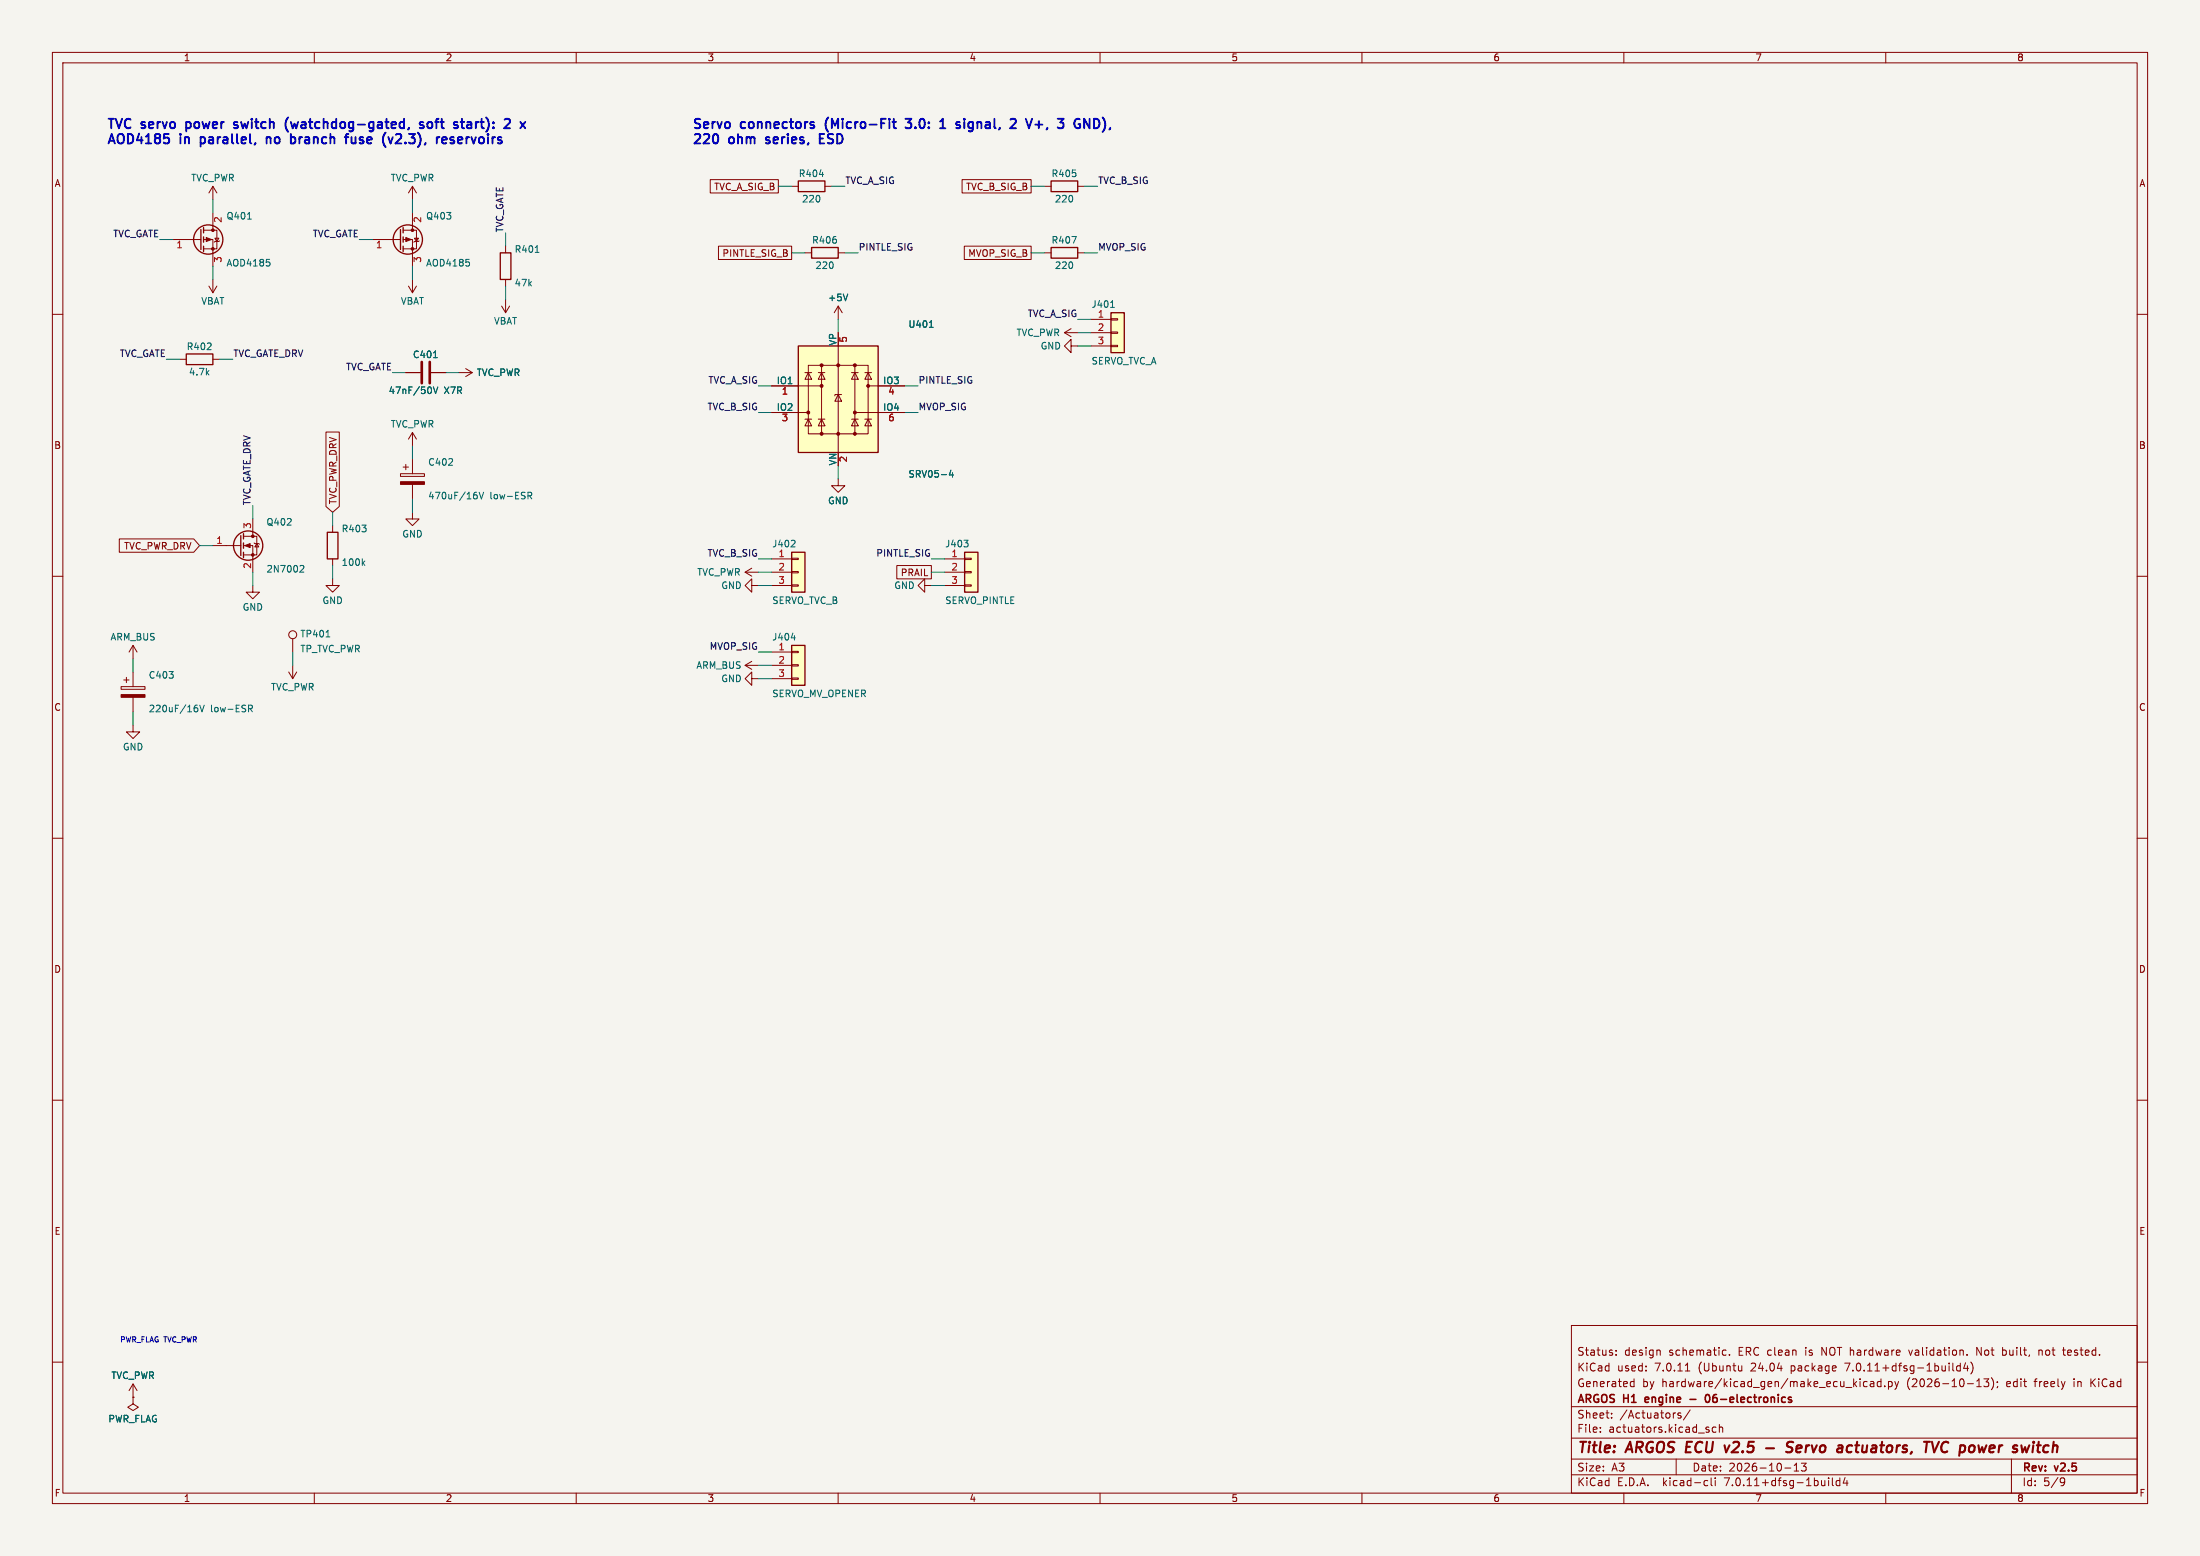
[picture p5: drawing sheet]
<svg xmlns="http://www.w3.org/2000/svg" width="420mm" height="297mm" viewBox="0 0 420 297" stroke-linecap="round" stroke-linejoin="round" font-family="sans-serif">
<path d="M0 0h420v297h-420z" fill="#f5f4ef" stroke="#f5f4ef" stroke-width=".19"/>
<g fill="none" stroke="#840000" stroke-width=".19">
<path d="M10 10h400v277h-400zM12 12h396v273h-396zM60 10v2M110 10v2M160 10v2M210 10v2M260 10v2M310 10v2M360 10v2M39.9 36.8l.7-1.2 .8 1.2M40.6 35.6v2.5M78 36.8l.7-1.2 .8 1.2"/>
<path d="M78.7 35.6v2.5M135.6 34.3h13v2.5h-13zM151.1 35.6h1.3M157.5 35.6h1.2M183.7 34.3h13.1v2.5h-13.1zM199.4 35.6h1.3M205.7 35.6h1.3M10 60h2M33 45.7h5.4M38.9 45.7h1.7v5.1M38.9 43.9h2.5v3.6h-2.5M39.9 54.6l.7 1.3 .8-1.3"/>
<path d="M40.6 40.6v3.3M40.6 53.3v2.6M41 45.5h.8l-.4 .6zM41.9 46l-1 .2M71.1 45.7h5.4M77 45.7h1.7v5.1M77 43.9h2.5v3.6h-2.5M78 54.6l.7 1.3 .8-1.3M78.7 40.6v3.3M78.7 53.3v2.6M79.1 45.5h.8l-.4 .6zM80 46l-1 .2"/>
<path d="M95.8 58.4l.7 1.3 .8-1.3M96.5 47v1.3M96.5 53.3v1.3M96.5 57.2v2.5M137.2 47h13.9v2.5h-13.9zM153.7 48.3h1.2M159.3 59.7l.7-1.3 .8 1.3M160 48.3h1.3M160 58.4v2.6M184.1 47h12.7v2.5h-12.7zM199.4 48.3h1.3M205.7 48.3h1.3"/>
<path d="M408 60h2M34.3 68.6h1.3M40.6 68.6h1.3M77.5 71.1h2.8M82.3 71.1h2.8M87.6 71.1h2.6M88.9 70.4l1.3 .7-1.3 .8M147.3 73.7h9.5M147.3 78.7h7M153.7 71.1h1.2M154.3 69.7h11.4v13.1h-11.4zM154.3 71.1l.6 1.3h-1.2z"/>
<path d="M156.2 71.1h1.3M156.8 71.1l.7 1.3h-1.3zM156.8 69.7v13.1M160 75.3l.7 1.3h-1.3zM160 66v20.4M160.7 75.3h-1.3v.3M162.6 71.1h1.2M163.2 71.1l.6 1.3h-1.2zM163.2 69.7v13.1M163.2 78.7h9.5M165.1 71.1h1.3M165.7 71.1l.7 1.3h-1.3z"/>
<path d="M165.7 73.7h7M203.2 63.5h2.5M204.5 62.7l-1.3 .8 1.3 .8M204.5 66v-1.2l-1.3 1.2 1.3 1.3v-1.3h1.2M208.3 63.5h3.8M208.3 61h3.8M208.3 66h3.8M212.1 65.9h1.3v.3h-1.3zM212.1 63.4h1.3v.2h-1.3zM212.1 60.8h1.3v.3h-1.3zM48.3 99.1v3.3M62.2 82.5h2.6v14.2l-1.3 1.1-1.3-1.1z"/>
<path d="M76.5 90.4h4.5v.5h-4.5zM77 89.2h1M77.5 88.6v1.1M78 83.8l.7-1.2 .8 1.2M78.7 97.8v1.3h1.3l-1.3 1.2-1.2-1.2h1.2M78.7 82.6v2.5M78.7 87.6v2.8M78.7 92.5v2.8M153.7 80h1.2M154.3 80l.6 1.3h-1.2zM156.2 80h1.3M156.8 80l.7 1.3h-1.3z"/>
<path d="M160 91.4v1.3h1.3l-1.3 1.3-1.3-1.3h1.3M162.6 80h1.2M163.2 80l.6 1.3h-1.2zM165.1 80h1.3M165.7 80l.7 1.3h-1.3zM10 110h2M22.8 102.9h14.2l1.1 1.2-1.1 1.3h-14.2zM40.6 104.1h5.4M46.5 104.1h1.8v5.1M46.5 102.4h2.5v3.5h-2.5M48.3 111.8v1.2h1.2l-1.2 1.3-1.3-1.3h1.3M48.5 103.6l1 .3"/>
<path d="M49 103.8l.4 .6h-.8zM63.5 110.5v1.3h1.3l-1.3 1.2-1.3-1.2h1.3M63.5 100.3v1.3M63.5 106.7v1.3M142.2 109.2h2.6M143.5 111.8v-1.3l-1.3 1.3 1.3 1.2v-1.2h1.3M143.5 108.5l-1.3 .7 1.3 .8M147.3 106.7h3.8M147.3 109.2h3.8M147.3 111.8h3.8M151.1 111.6h1.3v.3h-1.3zM151.1 109.1h1.3v.2h-1.3z"/>
<path d="M151.1 106.6h1.3v.2h-1.3zM171.2 107.9h6.6v2.6h-6.6zM176.5 111.8v-1.3l-1.2 1.3 1.2 1.2v-1.2h1.3M180.3 106.7h3.8M180.3 109.2h3.8M180.3 111.8h3.8M184.1 111.6h1.3v.3h-1.3zM184.1 109.1h1.3v.2h-1.3zM184.1 106.6h1.3v.2h-1.3zM408 110h2M23.1 131.1h4.6v.5h-4.6zM23.6 129.8h1"/>
<path d="M24.1 129.3v1M24.6 124.5l.8-1.3 .8 1.3M25.4 138.4v1.3h1.3l-1.3 1.3-1.3-1.3h1.3M25.4 123.2v2.5M25.4 128.3v2.8M25.4 133.1v2.8M55.1 128.3l.8 1.2 .7-1.2M55.9 121.9v2.6M55.9 127v2.5M142.2 127h2.6M143.5 129.5v-1.2l-1.3 1.2 1.3 1.3v-1.3h1.3M143.5 126.2l-1.3 .8 1.3 .8"/>
<path d="M147.3 124.5h3.8M147.3 127h3.8M147.3 129.5h3.8M151.1 129.4h1.3v.3h-1.3zM151.1 126.9h1.3v.2h-1.3zM151.1 124.3h1.3v.3h-1.3zM10 160h2M408 160h2M10 210h2M408 210h2M10 260h2M300 253h108v32h-108z"/>
<path d="M308.5 258.5v.2M308.5 257.8v.1M316.7 257.7l.2 .2v.8M329.1 257.7l.4 .1M329.5 258.6l-.4 .1M330.2 258.5v.2M364.4 257.7l.3 1M375.5 258.5v.2M376.2 260a1.73 1.73 0 0 1 0 2.3M377.4 258.7v-1.5l.8 1.5M382.3 258.6h.6M382.3 257.8h.6"/>
<path d="M382.3 257.2v1.5M389.2 257.8l.2-.1 .4 .1 .1 .9M389.2 257.7v1M393.7 257.7h.6M394 258.6l.3 .1M408 260h2M24.6 265.4l.8-1.2 .8 1.2M25.4 266.7v1.3l1 .6-1 .6-1-.6 1-.6M25.4 266.7h.1M25.4 264.2v2.5M300 278.5h108M300 274.5h108"/>
<path d="M300 268.5h108M305.5 273.2v.2M305.5 272.5v.1M307.7 270.5v.2M307.7 269.8v.1M311.4 264.6h.5M311.4 263.8h.5M311.9 263.2v1.5M320 278.5v3M320.9 269.8l-.4-.1-.2 .2 .1 .2 .5 .2v.3h-.6M321.7 261.7h.9M322 260.4l.2-.2v1.5"/>
<path d="M322.7 269.1l-1.3 1.9M326.1 272.9l.2 .2-.2 .3M326.1 272.4l.1 .1M327.6 272.5l-.4-.1-.3 .3 .1 .6h.6M328.2 272.5l.2-.1 .4 .1 .1 .9M328.2 271.9v1.5M332.5 260.7v1M332.5 261.5l-.2 .2M342.5 279.7l.4-.4v1.5M343.9 279.3h.9l-.5 .6 .4 .1v.6l-.2 .2-.6-.2M355.8 264.5l.2 .2 .4-.1M356.4 263.8l-.4-.1-.2 .1"/>
<path d="M357.1 263.8h.6v.9M357.7 264l-.5 .1a.29 .29 0 0 0-.2 .3 .29 .29 0 0 0 .2 .3l.5-.1M359.1 263.8l-.4-.1-.3 .3 .1 .6h.6M359.1 263.2v1.5M359.8 264.5v.2M360.5 263.8l.4-.1 .3 .3-.1 .6h-.6M360.5 263.7v1.5M361.7 263.7l.4 1M362.1 264.7l-.4 .5M362.4 263.7l-.3 1M372.8 260.2v1.3l.2 .2M374.2 260.8l-.4-.1-.3 .3 .2 .6h.5"/>
<path d="M374.2 260.2v1.5M375.2 260.1l-.3 1.1h.9M375.6 260.7v1M377.4 264.7h.8M377.4 263.6l.4-.4v1.5M378.7 263.2h1l-.5 .6 .4 .1v.6l-.2 .2-.7-.2M380.2 263a1.72 1.72 0 0 1 0 2.3M381.3 263.8v.1M381.4 264.6l-.2 .3M384 278.5v6.5M399.2 263.2v1.5M400 263.2l-.8 .8"/>
<path d="M60 285v2M110 285v2M160 285v2M210 285v2M260 285v2M300 281.5h108M310 285v2M325.6 282.6l.4 .1M326 283.5l-.4 .1M326.7 282.1v1.3l.2 .2M327.4 282.1v.1M327.4 282.6v1"/>
<path d="M340.7 280.2h1.2M342.5 280.8h.9M349.1 282.1v.1M349.1 282.6v1M349.8 282.1v1.3l.2 .2M351.2 282.7l-.4-.1-.3 .3 .2 .6h.5M351.2 282.1v1.5M352.2 282l-.3 1.1h.9M352.6 282.6v1M360 285v2M393.6 282.1l.5 .1a.99 .99 0 0 1-.4 1.4h-.3M394.2 282.7l-.3 .3h-.3"/>
<circle cx="55.9" cy="121.2" r=".76"/>
</g>
<path d="M330.2 275.9l-.7 1.3M337.1 276.4h1.6M341.5 276.2l.5 .1a.51 .51 0 0 1 .1 .6 .51 .51 0 0 1-.4 .3h-.5M342.3 275.3a.84 .84 0 0 0-1 .1l-.1 .6M343.7 275.9l-.6 .1-.2 .9 .2 .3 .6-.1M343.9 276.3l-1 .2M353 275.9l.6 .1M353.4 277.1l-.5 .1M368.8 275.2l.4 2 1-2M371.9 275.3a1.02 1.02 0 0 0-1.3 .6 1.02 1.02 0 0 0 .5 1.3l.5-.1M388.8 275.9h.8M389.1 277.1l.3 .1" fill="none" stroke="#840000" stroke-width=".4"/>
<path d="M314.1 266.8v.8M314.8 267l-.8 .2M322.6 267.1h1.2M325.8 266.3l.1-.1a.8 .8 0 0 1 .5 .7 .8 .8 0 0 1-.5 .8 1 1 0 0 1-.1-1.4z" fill="none" stroke="#840000" stroke-width=".3"/>
<g fill="none" stroke="#840000" stroke-width=".25">
<path d="M152.4 34.5h5.1v2.1h-5.1zM200.7 34.5h5v2.1h-5zM38.4 43.8v3.8M38.9 43.4v1.1M38.9 45.2v1M38.9 47v1M76.5 43.8v3.8M77 43.4v1.1M77 45.2v1M77 47v1M95.5 48.3h2v5h-2zM154.9 47.2h5.1v2.1h-5.1z"/>
<path d="M200.7 47.2h5v2.1h-5zM212.1 59.7h2.5v7.6h-2.5zM35.6 67.6h5v2h-5zM152.4 66h15.2v20.4h-15.2zM46 102.2v3.8M46.5 101.9v1M46.5 103.6v1M46.5 105.4v1M62.5 101.6h2v5.1h-2zM151.1 105.4h2.6v7.6h-2.6zM184.1 105.4h2.6v7.6h-2.6zM151.1 123.2h2.6v7.6h-2.6z"/>
<circle cx="39.8" cy="45.7" r="2.79"/>
<circle cx="77.9" cy="45.7" r="2.79"/>
<circle cx="47.4" cy="104.1" r="2.79"/>
</g>
<g fill="none" stroke="#006464" stroke-width=".19">
<path d="M156.4 33.3h.8M47.2 41.8h.8M50.9 49.5h.6M51.4 50.1l.1 .1-.1 .5M89 49.5h.6M89.5 50.1l.1 .1-.1 .5M102.2 48.2h.7M161.8 56.1l-.4 1.3M204.6 45.1h.9l-.6 1.3M212 58.7h.7M82.3 74.1v.8M82.7 73.9l.5 1.2 .4-1.2"/>
<path d="M82.8 68.3h.7M177.4 62.5h.7M90.8 94h.2M90.9 94.4l.2 .3v.3l-.2 .2M91.5 94l.4 1.2 .4-1.2M100.8 94h.5l.2 .2-.1 .4h-.6M101.1 94.6l.4 .6M181.5 89.7l-.3 1h.8M181.8 90.2v.9M57.5 107.9l.4 .1 .1 .3-.8 .9h.8M69.3 107.4l.3 .5M69.6 107.1l-.4 .5"/>
<path d="M151.7 103.2l.1 .2-.1 .3-.7 .7h.8M184 103.1h.8l-.4 .5M184.7 103.7l.1 .1-.1 .5M37.4 134.6h.3M37.5 135.1l.3 .2v.3l-.3 .3M38.1 134.6l.5 1.3 .4-1.3M47.5 134.6h.4l.3 .2-.1 .4-.6 .1M47.8 135.3l.4 .6M62.2 121.6h.8M151.1 121.7h.7"/>
</g>
<g fill="#ffffc2" stroke="#ffffc2" stroke-width=".19">
<path d="M151.1 105.4h2.6v7.6h-2.6z"/>
<path d="M184.1 105.4h2.6v7.6h-2.6z"/>
<path d="M151.1 123.2h2.6v7.6h-2.6z"/>
<path d="M152.4 66h15.2v20.4h-15.2z"/>
<path d="M212.1 59.7h2.5v7.6h-2.5z"/>
</g>
<g fill="#840000" stroke="#840000" stroke-width=".19">
<path d="M23.1 132.6h4.6v.5h-4.6z"/>
<path d="M46.7 104.1l1.1-.3v.7z"/>
<path d="M39.4 45.3l1 .4-1 .4z"/>
<path d="M76.5 91.9h4.5v.6h-4.5z"/>
<path d="M77.5 45.3l1 .4-1 .4z"/>
<circle cx="48.3" cy="105.9" r=".25"/>
<circle cx="48.3" cy="102.4" r=".25"/>
<circle cx="40.6" cy="47.5" r=".25"/>
<circle cx="40.6" cy="43.9" r=".25"/>
<circle cx="78.7" cy="47.5" r=".25"/>
<circle cx="78.7" cy="43.9" r=".25"/>
<circle cx="154.3" cy="78.7" r=".28"/>
<circle cx="156.8" cy="82.8" r=".28"/>
<circle cx="156.8" cy="73.7" r=".28"/>
<circle cx="156.8" cy="69.7" r=".28"/>
<circle cx="160" cy="82.8" r=".28"/>
<circle cx="160" cy="69.7" r=".28"/>
<circle cx="163.2" cy="82.8" r=".28"/>
<circle cx="163.2" cy="78.7" r=".28"/>
<circle cx="163.2" cy="69.7" r=".28"/>
<circle cx="165.7" cy="73.7" r=".28"/>
</g>
<path d="M80.5 69.1v4.1M82 69.1v4.1" fill="none" stroke="#840000" stroke-width=".51"/>
<g fill="none" stroke="#0000c2" stroke-width=".36">
<path d="M20.7 22.7h1.1M20.7 27.4l.6-1.8 .6 1.8M21.2 22.7v1.8M22.1 22.7l.6 1.8 .6-1.8M24.4 25.6v1.8M24.9 22.8h-.1a.65 .65 0 0 0-.8 .1M26.6 25.5l-.5 1.3M28.4 25.6v1.8M31.4 25.6l-.1 .8M32.2 26.4v.8M35.6 23.3v1.8M35.6 24.4l.1 .1"/>
<path d="M35.7 23.3l-.1 .1M38.3 26.2v1.8M38.3 27.3l.2 .1M44.3 25.6v1.5M45.2 25.6v1.5M45.3 23.4l-.4-.1-.3 .2 .1 .3 .6 .2v.4h-.7M47.7 25.6v1.5M48.1 22.7v.1M48.9 22.7v1.5M50.9 26.2v1.2M51.5 22.7v1.8M51.6 26.3l.1 1.1"/>
<path d="M54.7 24.6l.3 .6M55 22.4l-.3 .5M55.5 23.3l.4 1.2 .3-.9M55.5 25.6v1.8M56.4 26.5v.5l-.2 .3M59.2 22.7v1.5M61.8 22.7v1.8M63.1 25.6v1.8M64.2 22.7v1.8M67.1 26.2l.1 1.1a.49 .49 0 0 0 .7-.1M67.9 26.2v1.2M73.8 22.7v1.5"/>
<path d="M75 26.2l-.4 1.2M76.5 26.3l-1 1.1h1.1M77.1 22.7v1.8M78.1 25.6h1.1l-.6 .7M79.8 25.3l.3 .5M80.8 23.4l-.4-.1-.3 .2 .1 .3 .6 .2v.4h-.7M82.4 23.4a.49 .49 0 0 0-.8 .2l.1 .7a.49 .49 0 0 0 .7 .1M83.7 22.7l-.3 .1-.1 .1M84.3 22.7v1.5M85.2 27.3l-.5 .1M85.2 26.3l.1 .3-.9 .2M86 26.3v.4l.6 .2 .1 .2-.2 .3-.5-.1"/>
<path d="M87.9 23.3h.7M88.2 22.7v1.5M88.4 24.5h.2M89.7 23.3l-.5 .1M89.8 23.8h-.4a.35 .35 0 0 0-.3 .3 .35 .35 0 0 0 .3 .4h.4M92 22.7v1.5M92.8 22.4l.4 .5M96.3 22.8l.3-.1h.4l.3 .1M99.3 23.3l1 1.2M100.3 23.3l-1 1.2M133.7 22.8l-.7-.1-.3 .1M137.1 26.3l-.1 .7"/>
<path d="M140.9 25.6v1.8M146.2 27.3l.2 .1M146.3 26.3v.4M151 22.7v1.5M156.5 26.4h.6M157.3 25.6h-.8v1.8h.8M158.1 22.4l-.3 .5M158.8 24.5v-1.8l.6 1.3 .6-1.3v1.8M159.8 25.6v1.8M160.9 22.7v.1M169.1 22.7h-.9v1.8M169.8 22.7v.1"/>
<path d="M170.4 23.3h.7M170.6 22.7v1.5l.1 .2 .4 .1M172.9 22.7h1.1l-.6 .7h.4M172.9 24.3l.2 .2 .7-.1M175.7 22.8l.2-.1 .5 .1M179.5 24.5h1M179.5 23.2l.5-.5v1.8M184.1 22.7v.1M184.1 23.3v1.2M189.8 22.7v1.5M192.9 22.8l.3-.1h.4l.3 .1M195.8 22.7l.6 1.8 .6-1.8"/>
<path d="M197.6 23.8h1.4M201.9 22.7h1.1l-.6 .7M206.1 22.8a.88 .88 0 0 0-1.1 .6 .88 .88 0 0 0 .7 1.1l.5-.2v-.6h-.3M208 22.7v1.8l-1-1.8v1.8M208.9 24.5v-1.8a.93 .93 0 0 1 1 .7 .93 .93 0 0 1-.6 1.1M210.5 22.4l.3 .5"/>
</g>
<g fill="none" stroke="#009600" stroke-width=".19">
<path d="M40.6 38.1v2.5M78.7 38.1v2.5M148.6 35.6h2.5M158.7 35.6h2.6M196.8 35.6h2.6M207 35.6h2.5M30.5 45.7h2.5M40.6 50.8v2.5M68.6 45.7h2.5M78.7 50.8v2.5M96.5 44.5v2.5M96.5 54.6v2.6"/>
<path d="M151.1 48.3h2.6M161.3 48.3h2.5M196.8 48.3h2.6M207 48.3h2.5M31.7 68.6h2.6M41.9 68.6h2.5M74.9 71.1h2.6M85.1 71.1h2.5M144.8 73.7h2.5M144.8 78.7h2.5M160 61v2.5M172.7 73.7h2.6"/>
<path d="M172.7 78.7h2.6M205.7 61h2.6M205.7 66h2.6M205.7 63.5h2.6M48.3 96.5v2.6M63.5 97.8v2.5M78.7 85.1v2.5M78.7 95.3v2.5M160 88.9v2.5M38.1 104.1h2.5M48.3 109.2v2.6M63.5 108v2.5"/>
<path d="M144.8 111.8h2.5M144.8 109.2h2.5M144.8 106.7h2.5M177.8 111.8h2.5M177.8 109.2h2.5M177.8 106.7h2.5M25.4 125.7v2.6M25.4 135.9v2.5M55.9 124.5v2.5M144.8 129.5h2.5M144.8 124.5h2.5M144.8 127h2.5"/>
</g>
<g font-size="2.8" fill="#840000">
<text x="301" y="277.9">Title:</text>
<text x="310.6" y="277.9">ARGOS ECU</text>
<text x="330.9" y="277.9">v2.5</text>
<text x="339.5" y="277.9">-</text>
<text x="344.3" y="277.9">Servo</text>
<text x="354.8" y="277.9">actuators,</text>
<text x="372.2" y="277.9">TVC power</text>
<text x="390.8" y="277.9">switch</text>
</g>
<g font-size="2.5" fill="#0000c2">
<text x="20.3" y="25.5">TVC</text>
<text x="20.3" y="28.4">AOD4185</text>
<text x="27.1" y="25.5">servo</text>
<text x="34.5" y="28.4">in</text>
<text x="36.3" y="25.5">power</text>
<text x="39.1" y="28.4">parallel,</text>
<text x="46.2" y="25.5">switch</text>
<text x="52.4" y="28.4">no</text>
<text x="56.7" y="25.5">(watchdog-gated,</text>
<text x="57.7" y="28.4">branch</text>
<text x="69" y="28.4">fuse</text>
<text x="76.8" y="28.4">(v2.3),</text>
<text x="83.1" y="25.5">soft</text>
<text x="87.8" y="28.4">reservoirs</text>
<text x="90.4" y="25.5">start):</text>
<text x="132.1" y="25.5">Servo</text>
<text x="132.1" y="28.4">220</text>
<text x="139.3" y="28.4">ohm</text>
<text x="141.5" y="25.5">connectors</text>
<text x="147.1" y="28.4">series,</text>
<text x="158" y="28.4">ESD</text>
<text x="158.4" y="25.5">(Micro-Fit</text>
<text x="174.5" y="25.5">3.0:</text>
<text x="181.8" y="25.5">1</text>
<text x="185.6" y="25.5">signal,</text>
<text x="196.7" y="25.5">2</text>
<text x="200.5" y="25.5">V+,</text>
<text x="207.2" y="25.5">3</text>
<text x="211" y="25.5">GND),</text>
</g>
<g font-size="2.1" fill="#840000">
<text x="301" y="262">KiCad</text>
<text x="301" y="259">Status:</text>
<text x="308.7" y="262">used:</text>
<text x="310.1" y="259">design</text>
<text x="315.9" y="262">7.0.11</text>
<text x="318.7" y="259">schematic.</text>
<text x="324.4" y="262">(Ubuntu</text>
<text x="332" y="259">ERC clean</text>
<text x="334.5" y="262">24.04</text>
<text x="342.3" y="262">package</text>
<text x="345.1" y="259">is</text>
<text x="348.3" y="259">NOT hardware</text>
<text x="352.8" y="262">7.0.11+dfsg-1build4)</text>
<text x="365.3" y="259">validation.</text>
<text x="378.3" y="259">Not</text>
<text x="383.4" y="259">built,</text>
<text x="390.5" y="259">not</text>
<text x="395.4" y="259">tested.</text>
<text x="301" y="268.2">ARGOS H1</text>
<text x="301" y="265">Generated</text>
<text x="313.5" y="265">by</text>
<text x="314.8" y="268.2">engine</text>
<text x="317.3" y="265">hardware/kicad_gen/make_ecu_kicad.py</text>
<text x="327.5" y="268.2">06-electronics</text>
<text x="364.2" y="265">(2026-10-13);</text>
<text x="383.3" y="265">edit</text>
<text x="388.8" y="265">freely</text>
<text x="396.4" y="265">in</text>
<text x="399.8" y="265">KiCad</text>
<text x="301" y="273.7">File:</text>
<text x="301" y="271">Sheet:</text>
<text x="307.1" y="273.7">actuators.kicad_sch</text>
<text x="309.2" y="271">/Actuators/</text>
<text x="301" y="281.1">Size:</text>
<text x="307.6" y="281.1">A3</text>
<text x="323" y="281.1">Date:</text>
<text x="330" y="281.1">2026-10-13</text>
<text x="386" y="281.3">Rev:</text>
<text x="392.4" y="281.3">v2.5</text>
<text x="301" y="283.9">KiCad</text>
<text x="308.7" y="283.9">E.D.A.</text>
<text x="317.6" y="283.9">kicad-cli</text>
<text x="329.5" y="283.9">7.0.11+dfsg-1build4</text>
<text x="386" y="283.9">Id:</text>
<text x="390.1" y="283.9">5/9</text>
</g>
<g font-size="1.8" fill="#840000">
<text x="35" y="11.9">1</text>
<text x="85" y="11.9">2</text>
<text x="135" y="11.9">3</text>
<text x="185" y="11.9">4</text>
<text x="235" y="11.9">5</text>
<text x="285" y="11.9">6</text>
<text x="335" y="11.9">7</text>
<text x="385" y="11.9">8</text>
<text x="10.3" y="35.9">A</text>
<text x="408.3" y="35.9">A</text>
<text x="136.2" y="36.5">TVC_A_SIG_B</text>
<text x="184.3" y="36.5">TVC_B_SIG_B</text>
<text x="137.8" y="49.2">PINTLE_SIG_B</text>
<text x="184.7" y="49.2">MVOP_SIG_B</text>
<text x="10.3" y="85.9">B</text>
<text x="408.2" y="85.9">B</text>
<text x="64.5" y="96.4" transform="rotate(-90 64.5 96.4)">TVC_PWR_DRV</text>
<text x="23.6" y="105.1">TVC_PWR_DRV</text>
<text x="171.9" y="110.2">PRAIL</text>
<text x="10.3" y="135.9">C</text>
<text x="408.2" y="135.9">C</text>
<text x="10.3" y="185.9">D</text>
<text x="408.2" y="185.9">D</text>
<text x="10.3" y="235.9">E</text>
<text x="408.3" y="235.9">E</text>
<text x="10.3" y="285.9">F</text>
<text x="35" y="286.9">1</text>
<text x="85" y="286.9">2</text>
<text x="135" y="286.9">3</text>
<text x="185" y="286.9">4</text>
<text x="235" y="286.9">5</text>
<text x="285" y="286.9">6</text>
<text x="335" y="286.9">7</text>
<text x="385" y="286.9">8</text>
<text x="408.3" y="285.9">F</text>
</g>
<g font-size="1.8" fill="#006464">
<text x="36.4" y="34.8">TVC_PWR</text>
<text x="74.5" y="34.8">TVC_PWR</text>
<text x="152.4" y="34">R404</text>
<text x="200.6" y="34">R405</text>
<text x="153" y="38.8">220</text>
<text x="201.3" y="38.8">220</text>
<text x="43.1" y="42.1">Q401</text>
<text x="81.2" y="42.1">Q403</text>
<text x="154.9" y="46.7">R406</text>
<text x="200.6" y="46.7">R407</text>
<text x="43.1" y="51.1">AOD4185</text>
<text x="81.2" y="51.1">AOD4185</text>
<text x="98.1" y="48.5">R401</text>
<text x="155.6" y="51.5">220</text>
<text x="201.3" y="51.5">220</text>
<text x="38.3" y="58.3">VBAT</text>
<text x="76.4" y="58.3">VBAT</text>
<text x="98.1" y="54.9">47k</text>
<text x="158" y="57.7">+5V</text>
<text x="208.3" y="59">J401</text>
<text x="94.2" y="62.2">VBAT</text>
<text x="173.3" y="62.8">U401</text>
<text x="194" y="64.4">TVC_PWR</text>
<text x="35.5" y="67">R402</text>
<text x="36" y="71.9">4.7k</text>
<text x="78.7" y="68.6">C401</text>
<text x="90.9" y="72">TVC_PWR</text>
<text x="159.8" y="66.1" transform="rotate(-90 159.8 66.1)">VP</text>
<text x="198.6" y="66.9">GND</text>
<text x="208.3" y="69.8">SERVO_TVC_A</text>
<text x="74.1" y="75.4">47nF/50V</text>
<text x="84.8" y="75.4">X7R</text>
<text x="148.2" y="73.4">IO1</text>
<text x="168.5" y="73.4">IO3</text>
<text x="74.5" y="81.8">TVC_PWR</text>
<text x="148.2" y="78.5">IO2</text>
<text x="168.5" y="78.5">IO4</text>
<text x="81.6" y="89.1">C402</text>
<text x="159.8" y="88.9" transform="rotate(-90 159.8 88.9)">VN</text>
<text x="81.6" y="95.5">470uF/16V</text>
<text x="93.5" y="95.5">low-ESR</text>
<text x="173.3" y="91.4">SRV05-4</text>
<text x="50.8" y="100.5">Q402</text>
<text x="65.1" y="101.8">R403</text>
<text x="158" y="96.4">GND</text>
<text x="76.7" y="102.8">GND</text>
<text x="147.3" y="104.7">J402</text>
<text x="180.3" y="104.7">J403</text>
<text x="50.8" y="109.5">2N7002</text>
<text x="65.1" y="108.2">100k</text>
<text x="133" y="110.1">TVC_PWR</text>
<text x="137.6" y="112.6">GND</text>
<text x="170.6" y="112.6">GND</text>
<text x="46.2" y="116.8">GND</text>
<text x="61.5" y="115.5">GND</text>
<text x="147.3" y="115.5">SERVO_TVC_B</text>
<text x="180.3" y="115.5">SERVO_PINTLE</text>
<text x="21" y="122.5">ARM_BUS</text>
<text x="57.2" y="121.9">TP401</text>
<text x="57.2" y="124.7">TP_TVC_PWR</text>
<text x="147.3" y="122.5">J404</text>
<text x="28.3" y="129.7">C403</text>
<text x="132.8" y="127.9">ARM_BUS</text>
<text x="137.6" y="130.4">GND</text>
<text x="28.3" y="136.2">220uF/16V</text>
<text x="40.2" y="136.2">low-ESR</text>
<text x="51.6" y="132">TVC_PWR</text>
<text x="147.3" y="133.3">SERVO_MV_OPENER</text>
<text x="23.4" y="143.4">GND</text>
<text x="21.2" y="263.4">TVC_PWR</text>
<text x="20.6" y="271.7">PWR_FLAG</text>
</g>
<g font-size="1.8" fill="#0f0f0f">
<text x="161.3" y="35.2">TVC_A_SIG</text>
<text x="209.5" y="35.2">TVC_B_SIG</text>
<text x="21.5" y="45.4">TVC_GATE</text>
<text x="59.6" y="45.4">TVC_GATE</text>
<text x="96.2" y="44.4" transform="rotate(-90 96.2 44.4)">TVC_GATE</text>
<text x="163.8" y="47.9">PINTLE_SIG</text>
<text x="209.5" y="47.9">MVOP_SIG</text>
<text x="196.1" y="60.6">TVC_A_SIG</text>
<text x="22.8" y="68.2">TVC_GATE</text>
<text x="44.4" y="68.2">TVC_GATE_DRV</text>
<text x="66" y="70.8">TVC_GATE</text>
<text x="135.1" y="73.3">TVC_A_SIG</text>
<text x="175.3" y="73.3">PINTLE_SIG</text>
<text x="135" y="78.4">TVC_B_SIG</text>
<text x="175.3" y="78.4">MVOP_SIG</text>
<text x="47.9" y="96.5" transform="rotate(-90 47.9 96.5)">TVC_GATE_DRV</text>
<text x="135" y="106.3">TVC_B_SIG</text>
<text x="167.2" y="106.3">PINTLE_SIG</text>
<text x="135.4" y="124.1">MVOP_SIG</text>
</g>
<g font-size="1.8" fill="#a90000">
<text x="33.6" y="47.7">1</text>
<text x="42.6" y="42.6" transform="rotate(-90 42.6 42.6)">2</text>
<text x="71.7" y="47.7">1</text>
<text x="80.7" y="42.6" transform="rotate(-90 80.7 42.6)">2</text>
<text x="42.6" y="50.2" transform="rotate(-90 42.6 50.2)">3</text>
<text x="80.7" y="50.2" transform="rotate(-90 80.7 50.2)">3</text>
<text x="162" y="65.5" transform="rotate(-90 162 65.5)">5</text>
<text x="209.5" y="60.7">1</text>
<text x="209.5" y="63.2">2</text>
<text x="209.5" y="65.8">3</text>
<text x="149.2" y="75.6">1</text>
<text x="169.5" y="75.6">4</text>
<text x="149.2" y="80.7">3</text>
<text x="169.5" y="80.7">6</text>
<text x="162" y="88.3" transform="rotate(-90 162 88.3)">2</text>
<text x="48" y="101" transform="rotate(-90 48 101)">3</text>
<text x="41.2" y="103.9">1</text>
<text x="148.5" y="106.4">1</text>
<text x="181.5" y="106.4">1</text>
<text x="48" y="108.7" transform="rotate(-90 48 108.7)">2</text>
<text x="148.5" y="109">2</text>
<text x="148.5" y="111.5">3</text>
<text x="181.5" y="109">2</text>
<text x="181.5" y="111.5">3</text>
<text x="148.5" y="124.2">1</text>
<text x="148.5" y="126.7">2</text>
<text x="148.5" y="129.3">3</text>
</g>
<text font-size="1.4" fill="#0000c2" x="22.9" y="256.3">PWR_FLAG TVC_PWR</text>
</svg>
